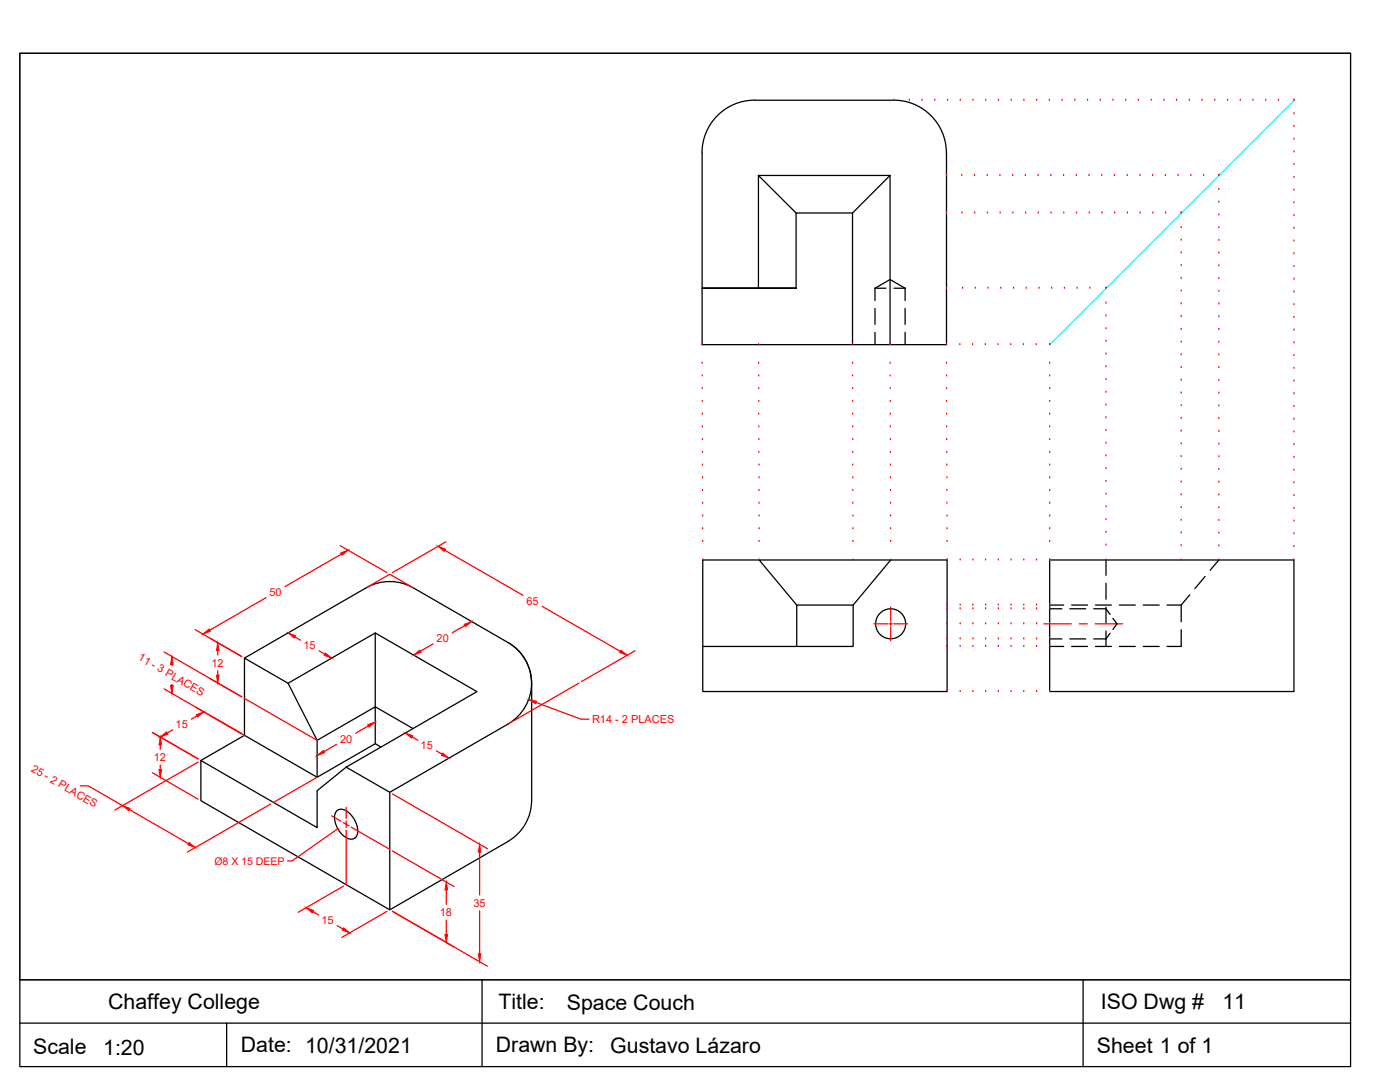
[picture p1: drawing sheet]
<svg xmlns="http://www.w3.org/2000/svg" width="279mm" height="216mm" viewBox="0 0 279 216" stroke-linecap="round" stroke-linejoin="round" font-family="sans-serif">
<!-- layer: Layer1 -->
<g fill="none" stroke="#000" stroke-width=".25">
<path d="M150.6 20a10.5 10.5 0 0 0-10.5 10.5v38.3h48.8v-38.3a10.5 10.5 0 0 0-10.5-10.5M150.6 20h27.8M151.4 35v22.5M151.4 35h26.2M151.4 35l7.5 7.5M177.6 35v33.8M177.6 35l-7.5 7.5M140.1 57.5h18.8h-18.8M158.9 42.5v15M158.9 42.5h11.2M170.1 42.5v26.3M151.5 111.7h-11.2v17.3"/>
<path d="M177.8 111.7h-26.3l7.5 9v8.3M209.5 111.7h48.7v26.3h-48.7zM57.5 136.3l17.4-10 20.3 11.7-26.1 15.1M74.9 126.3v14.7l7.5 4.4M101.4 128.2l-18.9-10.9a9.4 9.4 0 0 0-9.4 0l-24.3 14M106.1 136.3a9.4 9.4 0 0 0-4.7-8.1 9.4 9.4 0 0 1 0 16.2M106.1 136.3v23.5M140.3 129h30v-8.3l7.5-9h11.2v26.3h-48.7zM159 120.7h11.3M40.1 151.7l23.2 13.4v-7.3l5.8-4.7 8.7 5v23.4l-37.7-21.7zM40.1 151.7l8.7-5 14.5 8.4v-7.4l11.6-6.7v7.4l-11.6 6.7M48.8 146.7v-15.4l8.7 5 5.8 11.4"/>
<path d="M74.9 148.4l1.1 .7M101.4 144.5l-23.6 13.6M106.1 159.8a9.4 9.4 0 0 1-4.7 8.1M67.2 161.8a1.88 1.88 0 0 1 2.6 .5 4.4 4.4 0 0 1 1.3 4.6 1.58 1.58 0 0 1-2.4 0 4.5 4.5 0 0 1-1.7-4.8zM101.4 167.9l-23.6 13.6"/>
<circle cx="177.7" cy="124.5" r="3"/>
</g>
<!-- layer: Dimensions -->
<g fill="none" stroke="#f00" stroke-width=".25">
<path d="M53.1 119.3l-11.3 6.5M67.9 108.9l9.3 5.4M68.1 110.6l-11.2 6.5M73.1 117.3l4.7-2.7 4.7 2.7M88.8 109.8l15.6 9M89 108.1l-10.7 6.2M32.7 137.5l16.1 9.2M32.7 130.1l15.5 8.9M34.3 132.6v.2M34.3 136.5v.3M38.9 125.6l9.3 5.4M43.5 129.8v.9"/>
<path d="M43.5 133.8v.9M48.8 139.4l14.5 8.3M58.8 127.1l1.2 .6M63.7 129.9l1.1 .6M86.4 128.5l-2.5 1.4M92.8 124.8l-2.5 1.5M108.2 121l15.6 9M115.5 136.3l-14.1 8.2M126.7 129.9l-10.6 6.1M16 156.8h1.6l6.9 4M30.4 146.2l9.1 5.2M30.4 154.2l9.1 5.3"/>
<path d="M32 148.6v.9M32 152.7v.8M34.5 145.6l-1.2 .7M39.3 142.8l-1.1 .7M39.5 152.1l-16.6 9.5M63.3 155.1l-8.7 5M67.2 148.5l-2.6 1.5M73.5 144.8l-2.5 1.5M78.3 158.4l19 11M82.3 147l1.1 .7M87.1 149.8l1.1 .7M107 140.2l9 3.3h1.5"/>
<path d="M25.8 161.5l11.8 6.8M54 160.4l-16.6 9.6M66.2 162.8l1.9 1.1M67.3 165.4l-9 6.4h-.9M68.5 164.1l1.2 .7M68.5 176.8l-9 5.2M69.1 161.1v2.2M69.1 163.8v1.3M69.1 165.7v10.8M70.1 165.1l7.7 4.4M78.3 169.8l12.3 7.1M89.1 177.6v2.8"/>
<path d="M95.7 170v8.6M62.5 181.9l1.1 .7M67.3 184.7l1.1 .7M77.2 181.8l-9 5.2M78.3 181.8l19 11M89.1 183.6v2.9M95.7 181.8v8.5"/>
</g>
<g fill="#f00" stroke="#f00" stroke-width=".2">
<path d="M68 110.3l1.5-.5-1.2 1z"/>
<path d="M40.5 126.5l1.2-1 .3 .5z"/>
<path d="M87.4 109l1.5 .6-.3 .4z"/>
<path d="M123.9 129.8l1.3 .9-1.5-.5z"/>
<path d="M95.7 168.5l.3 1.5h-.5z"/>
<path d="M95.5 190.3h.5l-.3 1.6z"/>
<path d="M89.1 176l.2 1.6h-.5z"/>
<path d="M88.8 186.5h.5l-.2 1.5z"/>
<path d="M61.1 181.1l1.5 .6-.3 .4z"/>
<path d="M68.6 185.1l1.2 1-1.5-.5z"/>
<path d="M39.2 142.6l1.5-.6-1.2 1.1z"/>
<path d="M32 147.1l1.2-1 .3 .4z"/>
<path d="M32 147.1l.3 1.5h-.6z"/>
<path d="M31.7 153.5h.6l-.3 1.6z"/>
<path d="M63.3 150.8l1.2-1 .3 .4z"/>
<path d="M73.4 144.6l1.5-.5-1.2 1z"/>
<path d="M92.6 124.6l1.5-.6-1.2 1z"/>
<path d="M82.6 130.7l1.2-1 .2 .5z"/>
<path d="M37.7 168.1l1.3 1-1.5-.5z"/>
<path d="M24.5 160.8l1.5 .5-.3 .5z"/>
<path d="M34.3 131l.3 1.6h-.6z"/>
<path d="M34 136.8h.6l-.3 1.6z"/>
<path d="M43.2 134.7h.5l-.2 1.6z"/>
<path d="M43.5 128.2l.2 1.6h-.5z"/>
<path d="M80.9 146.3l1.5 .5-.3 .5z"/>
<path d="M88.4 150.3l1.2 1-1.5-.6z"/>
<path d="M105.5 139.6l1.6 .3-.2 .5z"/>
<path d="M57.5 126.3l1.5 .6-.3 .4z"/>
<path d="M65 130.3l1.2 1-1.5-.5z"/>
<path d="M67.3 165.4h.1z"/>
</g>
<!-- layer: Layer1 -->
<path d="M258.2 20l-48.7 48.8" fill="none" stroke="#0ff" stroke-width=".25"/>
<!-- layer: Hidden -->
<g fill="none" stroke="#000" stroke-width=".25">
<path d="M174.6 57.5l3-1.7 3 1.7M174.6 57.5v2.5M174.6 57.5h2.2M178.4 57.5h2.2M180.6 57.5v2.5M174.6 61.6v3.1M174.6 66.3v2.5M180.6 61.6v3.1M180.6 66.3v2.5M220.7 111.7v3.1M220.7 116.4v3.2M237.4 118.7l-1.7 2"/>
<path d="M240.5 115l-2 2.5M243.2 111.7l-1.7 2.1M209.5 129h2.8M209.5 120.7h2.8M209.5 127.5h2.4M209.5 121.5h2.4M213.5 127.5h3.2M213.5 121.5h3.2M213.9 129h3.1M213.9 120.7h3.1M218.3 121.5h2.4l.8 1.1M218.6 129h3.2"/>
<path d="M218.6 120.7h3.2M220.7 121.2v3.1M220.7 125.9v3.1M221.5 126.4l-.8 1.1h-2.4M222.1 123.4l.8 1.1-.8 1.1M223.4 129h3.2M223.4 120.7h3.2M228.2 129h3.1M228.2 120.7h3.1M232.9 120.7h2.8M235.7 125.6v3.4h-2.8M235.7 120.7v3.4"/>
</g>
<!-- layer: Layer1 -->
<path d="M174.4 124.5h2.8M177.5 124.5h.6M177.8 121.1v2.8M177.8 124.2v.6M177.8 125.1v2.8M178.4 124.5h2.7" fill="none" stroke="#f00" stroke-width=".25"/>
<!-- layer: Center Line -->
<path d="M208.3 124.5h5.5M215.4 124.5h1.6M218.6 124.5h5.4" fill="none" stroke="#f00" stroke-width=".25"/>
<!-- layer: Relational Lines -->
<g fill="none" stroke="#f00" stroke-width=".25">
<path d="M178.4 20h.1M181.5 20h.1M184 20h.1M186.6 20h.1M188.9 35h.1M189.1 20h.1M191.6 20h.1M191.9 35h.1M194.2 20h.1M194.5 35h.1M196.7 20h.1M197 35h.1"/>
<path d="M199.3 20h.1M199.6 35h.1M201.8 20h.1M202.1 35h.1M204.3 20h.1M204.6 35h.1M206.9 20h.1M207.2 35h.1M209.4 20h.1M209.7 35h.1M212 20h.1M212.3 35h.1"/>
<path d="M214.5 20h.1M214.8 35h.1M217 20h.1M217.3 35h.1M219.6 20h.1M219.9 35h.1M222.1 20h.1M222.4 35h.1M224.7 20h.1M225 35h.1M227.2 20h.1M227.5 35h.1"/>
<path d="M229.7 20h.1M230 35h.1M232.3 20h.1M232.6 35h.1M234.8 20h.1M235.1 35h.1M237.4 20h.1M237.7 35h.1M239.9 20h.1M240.2 35h.1M242.4 20h.1M243.2 35h.1"/>
<path d="M243.2 37.8h.1M245 20h.1M247.5 20h.1M250.1 20h.1M252.6 20h.1M255.1 20h.1M258.2 20h.1M258.2 22.7h.1M258.2 25.2h.1M258.2 27.8h.1M258.2 30.3h.1M258.2 32.9h.1"/>
<path d="M258.2 35.4h.1M258.2 37.9h.1M188.9 57.5h.1M188.9 42.5h.1M192 42.5h.1M192.1 57.5h.1M194.5 42.5h.1M194.6 57.5h.1M197.1 42.5h.1M197.2 57.5h.1M199.6 42.5h.1M199.7 57.5h.1"/>
<path d="M202.1 42.5h.1M202.3 57.5h.1M204.7 42.5h.1M204.8 57.5h.1M207.2 42.5h.1M207.3 57.5h.1M209.8 42.5h.1M209.9 57.5h.1M212.3 42.5h.1M212.4 57.5h.1M214.8 42.5h.1M215 57.5h.1"/>
<path d="M217.4 42.5h.1M217.5 57.5h.1M219.9 42.5h.1M220.7 57.5h.1M222.5 42.5h.1M225 42.5h.1M227.5 42.5h.1M230.1 42.5h.1M232.6 42.5h.1M235.7 42.5h.1M235.7 45.4h.1M235.7 47.9h.1"/>
<path d="M235.7 50.5h.1M235.7 53h.1M235.7 55.5h.1M235.7 58.1h.1M243.2 40.3h.1M243.2 42.9h.1M243.2 45.4h.1M243.2 48h.1M243.2 50.5h.1M243.2 53h.1M243.2 55.6h.1M243.2 58.1h.1"/>
<path d="M258.2 40.5h.1M258.2 43h.1M258.2 45.6h.1M258.2 48.1h.1M258.2 50.6h.1M258.2 53.2h.1M258.2 55.7h.1M258.2 58.3h.1M140.1 72.5h.1M140.1 68.8h.1M140.1 77.6h.1M140.1 75h.1"/>
<path d="M151.4 68.8h.1M151.4 72.5h.1M151.4 75h.1M151.4 77.6h.1M170.1 75h.1M170.1 72.5h.1M170.1 68.8h.1M170.2 77.6h.1M177.6 68.8h.1M177.7 77.6h.1M177.7 75h.1M177.7 72.5h.1"/>
<path d="M188.9 68.8h.1M188.9 72.5h.1M188.9 77.6h.1M188.9 75h.1M191.6 68.8h.1M194.1 68.8h.1M196.6 68.8h.1M199.2 68.8h.1M201.7 68.8h.1M204.3 68.8h.1M206.8 68.8h.1M209.5 68.8h.1"/>
<path d="M209.5 72.5h.1M209.5 75h.1M209.5 77.6h.1M220.7 60.5h.1M220.7 63h.1M220.7 65.6h.1M220.7 68.1h.1M220.7 70.7h.1M220.7 73.2h.1M220.7 75.7h.1M220.7 78.3h.1M235.7 60.6h.1"/>
<path d="M235.7 63.2h.1M235.7 65.7h.1M235.7 68.2h.1M235.7 70.8h.1M235.7 73.3h.1M235.7 75.9h.1M235.7 78.4h.1M243.2 60.7h.1M243.2 63.2h.1M243.2 65.7h.1M243.2 68.3h.1M243.2 70.8h.1"/>
<path d="M243.2 73.4h.1M243.2 75.9h.1M243.2 78.4h.1M258.2 60.8h.1M258.2 63.3h.1M258.2 65.9h.1M258.2 68.4h.1M258.2 71h.1M258.2 73.5h.1M258.2 76h.1M258.2 78.6h.1M140.2 85.2h.1"/>
<path d="M140.2 82.6h.1M140.2 80.1h.1M140.2 92.8h.1M140.2 90.3h.1M140.2 87.7h.1M140.2 97.9h.1M140.2 95.3h.1M151.4 80.1h.1M151.4 82.6h.1M151.4 85.2h.1M151.4 87.7h.1M151.4 90.3h.1"/>
<path d="M151.5 92.8h.1M151.5 95.3h.1M151.5 97.9h.1M170.2 82.6h.1M170.2 80.1h.1M170.2 92.8h.1M170.2 90.3h.1M170.2 87.7h.1M170.2 85.2h.1M170.2 97.9h.1M170.2 95.3h.1M177.7 85.2h.1"/>
<path d="M177.7 82.6h.1M177.7 80.1h.1M177.7 90.3h.1M177.7 87.7h.1M177.7 97.9h.1M177.7 95.3h.1M177.7 92.8h.1M188.9 80.1h.1M188.9 87.7h.1M188.9 85.2h.1M188.9 82.6h.1M189 92.8h.1"/>
<path d="M189 90.3h.1M189 97.9h.1M189 95.3h.1M209.5 80.1h.1M209.5 82.6h.1M209.5 85.2h.1M209.5 87.7h.1M209.5 90.3h.1M209.5 92.8h.1M209.5 95.3h.1M209.5 97.9h.1M220.7 80.8h.1"/>
<path d="M220.7 83.4h.1M220.7 85.9h.1M220.7 88.4h.1M220.7 91h.1M220.7 93.5h.1M220.7 96.1h.1M220.7 98.6h.1M235.7 80.9h.1M235.7 83.5h.1M235.7 86h.1M235.7 88.6h.1M235.7 91.1h.1"/>
<path d="M235.7 93.6h.1M235.7 96.2h.1M235.7 98.7h.1M243.2 81h.1M243.2 83.5h.1M243.2 86.1h.1M243.2 88.6h.1M243.2 91.1h.1M243.2 93.7h.1M243.2 96.2h.1M243.2 98.8h.1M258.2 81.1h.1"/>
<path d="M258.2 83.7h.1M258.2 86.2h.1M258.2 88.7h.1M258.2 91.3h.1M258.2 93.8h.1M258.2 96.4h.1M258.2 98.9h.1M140.2 105.5h.1M140.2 103h.1M140.2 100.4h.1M140.3 111.7h.1M140.3 108h.1"/>
<path d="M151.5 100.4h.1M151.5 103h.1M151.5 105.5h.1M151.5 108h.1M151.5 111.7h.1M170.2 100.4h.1M170.2 108h.1M170.2 105.5h.1M170.2 103h.1M170.2 111.7h.1M177.7 105.5h.1M177.7 103h.1"/>
<path d="M177.7 100.4h.1M177.8 111.7h.1M177.8 108h.1M189 100.4h.1M189 108h.1M189 105.5h.1M189 103h.1M189 111.7h.1M191.6 111.7h.1M194.2 111.7h.1M196.7 111.7h.1M199.2 111.7h.1"/>
<path d="M201.8 111.7h.1M204.3 111.7h.1M206.9 111.7h.1M209.5 100.4h.1M209.5 103h.1M209.5 105.5h.1M209.5 108h.1M209.5 111.7h.1M220.7 101.1h.1M220.7 103.7h.1M220.7 106.2h.1M220.7 108.8h.1"/>
<path d="M220.7 111.7h.1M235.7 101.3h.1M235.7 103.8h.1M235.7 106.3h.1M235.7 108.9h.1M235.7 111.7h.1M243.2 101.3h.1M243.2 103.8h.1M243.2 106.4h.1M243.2 108.9h.1M243.2 111.7h.1M258.2 101.4h.1"/>
<path d="M258.2 104h.1M258.2 106.5h.1M258.2 109.1h.1M258.2 111.7h.1M189 124.5h.1M189 138h.1M189 129h.1M189 120.7h.1M189 121.5h.1M189 127.5h.1M191.6 124.5h.1M191.6 138h.1"/>
<path d="M191.6 129h.1M191.6 120.7h.1M191.6 121.5h.1M191.6 127.5h.1M194.2 124.5h.1M194.2 138h.1M194.2 129h.1M194.2 120.7h.1M194.2 121.5h.1M194.2 127.5h.1M196.7 124.5h.1M196.7 138h.1"/>
<path d="M196.7 129h.1M196.7 120.7h.1M196.7 121.5h.1M196.7 127.5h.1M199.2 124.5h.1M199.2 138h.1M199.2 129h.1M199.2 120.7h.1M199.2 121.5h.1M199.2 127.5h.1M201.8 124.5h.1M201.8 138h.1"/>
<path d="M201.8 129h.1M201.8 120.7h.1M201.8 121.5h.1M201.8 127.5h.1M204.3 124.5h.1M204.3 138h.1M204.3 129h.1M204.3 120.7h.1M204.3 121.5h.1M204.3 127.5h.1M206.9 124.5h.1M206.9 138h.1"/>
<path d="M206.9 129h.1M206.9 120.7h.1M206.9 121.5h.1M206.9 127.5h.1M209.5 124.5h.1M209.5 138h.1M209.5 129h.1M209.5 120.7h.1M209.5 121.5h.1M209.5 127.5h.1"/>
</g>
<!-- layer: 0 -->
<path d="M4 10.6h265.5v202.2h-265.5zM4 195.5h265.5M96.2 195.5v17.3M216.2 195.5v17.3M4 204.2h265.5M45.2 204.2v8.6" fill="none" stroke="#000" stroke-width=".25"/>
<!-- layer: Layer1 -->
<path d="M4 10.6h265.5v184.9h-265.5z" fill="none" stroke="#000" stroke-width=".2"/>
<g font-size="4.3">
<text x="21.6" y="201.3">Chaffey College</text>
<text x="99.5" y="201.4">Title:</text>
<text x="113.1" y="201.5">Space Couch</text>
<text x="219.7" y="201.3">ISO Dwg #</text>
<text x="243.9" y="201.3">11</text>
<text x="48.1" y="209.9">Date: 10/31/2021</text>
<text x="99" y="209.9">Drawn By:</text>
<text x="6.6" y="210.3">Scale</text>
<text x="20.6" y="210.4">1:20</text>
<text x="121.8" y="210">Gustavo Lázaro</text>
<text x="218.9" y="210">Sheet 1 of 1</text>
</g>
<g font-size="2.2" fill="#f00">
<text x="53.8" y="118.9">50</text>
<text x="105.1" y="120.6">65</text>
<text x="27.4" y="131.6" transform="rotate(30 27.4 131.6)">11 - 3 PLACES</text>
<text x="60.5" y="129.6">15</text>
<text x="87.1" y="128.1">20</text>
<text x="42.2" y="133.1">12</text>
<text x="35.1" y="145.3">15</text>
<text x="67.9" y="148.2">20</text>
<text x="83.9" y="149.5">15</text>
<text x="118.2" y="144.3">R14 - 2 PLACES</text>
<text x="6.1" y="153.8" transform="rotate(30 6.1 153.8)">25 - 2 PLACES</text>
<text x="30.7" y="151.9">12</text>
<text x="64.2" y="184.4">15</text>
<text x="87.8" y="182.8">18</text>
<text x="94.5" y="181">35</text>
</g>
<text font-size="2.1" fill="#f00" x="42.8" y="172.6">Ø8 X 15 DEEP</text>
</svg>
